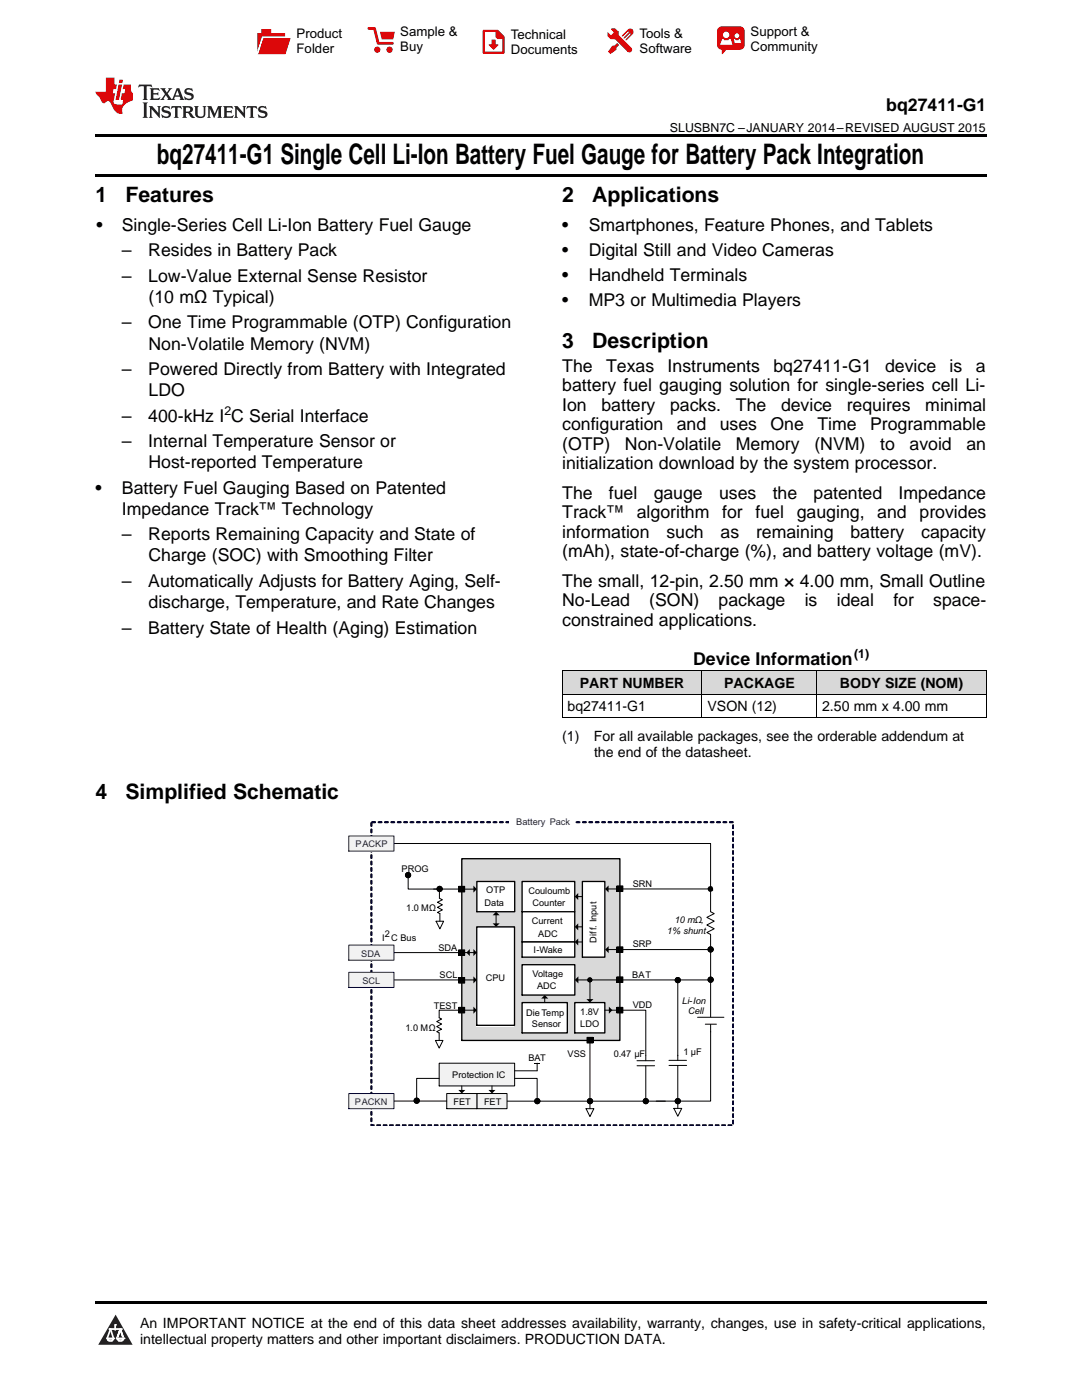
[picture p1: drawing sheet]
<svg xmlns="http://www.w3.org/2000/svg" width="216mm" height="279mm" viewBox="0 0 216 279" stroke-linecap="round" stroke-linejoin="round" font-family="sans-serif">
<g fill="#d8d8d8">
<path d="M112.2 133.9h27.9v4.7h-27.9z"/>
<path d="M140.1 133.9h22.9v4.7h-22.9z"/>
<path d="M163 133.9h33.8v4.7h-33.8z"/>
</g>
<path d="M23.1 262.4l3.4 6h-6.9z" fill="#231f20"/>
<path d="M21.4 267.1h1.2l-.3 .5h-.3a.55 .55 0 0 1-.6-.5z" fill-rule="evenodd" fill="#fff"/>
<path d="M21.4 267.1h1.2l-.3 .5h-.3a.55 .55 0 0 1-.6-.5z" fill="none" stroke="#231f20" stroke-width=".34"/>
<path d="M21.4 267.1l1.2 .1-.3 .4h-.5z" fill="none" stroke="#fff" stroke-width=".34"/>
<path d="M23 265.3h.1" fill="none" stroke="#fff" stroke-width=".34"/>
<path d="M23 264.4v.9z" fill="#fff"/>
<path d="M23 264.4v.9z" fill="none" stroke="#fff" stroke-width=".34"/>
<circle cx="23" cy="264.4" r=".17" fill="#fff"/>
<path d="M21.9 265.2h.1" fill="none" stroke="#fff" stroke-width=".34"/>
<path d="M21.9 265.2h2.3z" fill="#fff"/>
<path d="M21.9 265.2h2.3z" fill="none" stroke="#fff" stroke-width=".34"/>
<circle cx="24.2" cy="265.2" r=".17" fill="#fff"/>
<path d="M23.3 267.1h.1" fill="none" stroke="#fff" stroke-width=".34"/>
<path d="M24 265.2l-.7 1.9z" fill="#fff"/>
<path d="M24 265.2l-.7 1.9z" fill="none" stroke="#fff" stroke-width=".34"/>
<path d="M24 265.2l.7 1.9z" fill="#fff"/>
<path d="M24 265.2l.7 1.9z" fill="none" stroke="#fff" stroke-width=".34"/>
<path d="M24.6 267.1h.1" fill="none" stroke="#fff" stroke-width=".34"/>
<circle cx="21.4" cy="267.1" r=".17" fill="#fff"/>
<path d="M22.1 265.2l-.7 1.9z" fill="#fff"/>
<path d="M22.1 265.2l-.7 1.9z" fill="none" stroke="#fff" stroke-width=".34"/>
<path d="M22.1 265.2l.5 1.9z" fill="#fff"/>
<path d="M22.1 265.2l.5 1.9z" fill="none" stroke="#fff" stroke-width=".34"/>
<circle cx="22.6" cy="267.1" r=".17" fill="#fff"/>
<path d="M23.4 267.1h1.3a.65 .65 0 0 1-.7 .5 .65 .65 0 0 1-.6-.5z" fill-rule="evenodd" fill="#fff"/>
<path d="M23.4 267.1h1.3a.65 .65 0 0 1-.7 .5 .65 .65 0 0 1-.6-.5z" fill="none" stroke="#231f20" stroke-width=".34"/>
<path d="M23.4 267.1h1.3l-.4 .5h-.6z" fill="none" stroke="#fff" stroke-width=".34"/>
<path d="M23.3 267.1h.1" fill="none" stroke="#fff" stroke-width=".34"/>
<circle cx="24.7" cy="267.1" r=".17" fill="#fff"/>
<path d="M19 259.7h177.8v.5h-177.8z" fill="#000"/>
<path d="M92.1 171.4h31.6v36.2h-31.6z" fill-rule="evenodd" fill="#d9d9d9"/>
<path d="M92.1 171.4h31.6v36.2h-31.6z" fill="none" stroke="#000" stroke-width=".27"/>
<path d="M95 185.2h7.6v19.6h-7.6z" fill-rule="evenodd" fill="#fff"/>
<path d="M95.1 185h7.6v19.6h-7.6z" fill="none" stroke="#000" stroke-width=".27"/>
<path d="M114.7 200.1h6v6h-6z" fill-rule="evenodd" fill="#fff"/>
<path d="M114.7 200.1h6v6h-6z" fill="none" stroke="#000" stroke-width=".27"/>
<path d="M120.7 201.6h3" fill="none" stroke="#000" stroke-width=".2"/>
<path d="M121.5 200.9l.7 .7-.7 .7z" fill="#000"/>
<path d="M104.2 175.9h10.5v6.1h-10.5z" fill-rule="evenodd" fill="#fff"/>
<path d="M104.2 175.9h10.5v6.1h-10.5z" fill="none" stroke="#000" stroke-width=".27"/>
<path d="M115.2 178.9h1M78.6 190.1h16.5" fill="none" stroke="#000" stroke-width=".2"/>
<path d="M115.4 178.2v1.4l-.7-.7z" fill="#000"/>
<path d="M104.2 200.1h9v6h-9z" fill-rule="evenodd" fill="#fff"/>
<path d="M104.2 200.1h9v6h-9z" fill="none" stroke="#000" stroke-width=".27"/>
<path d="M78.6 195.6h16M117.7 195.6v3.9M123.7 201.6h5.2v9.1" fill="none" stroke="#000" stroke-width=".2"/>
<g fill="#000">
<path d="M117 199.4h1.4l-.7 .7z"/>
<path d="M117.4 195.2l.4-.2 .3 .2 .2 .4-.2 .3-.4 .2-.4-.2-.1-.4z" fill-rule="evenodd"/>
</g>
<path d="M116.2 175.9h4.5v15.1h-4.5z" fill-rule="evenodd" fill="#fff"/>
<path d="M116.2 175.9h4.5v15.1h-4.5z" fill="none" stroke="#000" stroke-width=".27"/>
<path d="M121.3 177.4h20.5v4.6M115.2 185h1M117.7 207.6v13.7M116.9 221.3h1.6l-.8 1.5z" fill="none" stroke="#000" stroke-width=".2"/>
<path d="M120.7 177.4l.7-.7v1.4zM115.4 184.3v1.4l-.7-.7z" fill="#000"/>
<path d="M104.2 182h10.5v6h-10.5z" fill-rule="evenodd" fill="#fff"/>
<path d="M104.2 182h10.5v6h-10.5z" fill="none" stroke="#000" stroke-width=".27"/>
<path d="M104.2 188h10.5v3h-10.5z" fill-rule="evenodd" fill="#fff"/>
<path d="M104.2 188h10.5v3h-10.5z" fill="none" stroke="#000" stroke-width=".27"/>
<path d="M115.2 188h1M115.3 195.6h26.5" fill="none" stroke="#000" stroke-width=".2"/>
<g fill="#000">
<path d="M115.4 187.3v1.4l-.7-.7zM114.7 195.6l.7-.7v1.4z"/>
<circle cx="117.7" cy="195.6" r=".53"/>
</g>
<path d="M104.2 192.5h10.5v6.1h-10.5z" fill-rule="evenodd" fill="#fff"/>
<path d="M104.2 192.5h10.5v6.1h-10.5z" fill="none" stroke="#000" stroke-width=".27"/>
<path d="M108.7 199.2v.9M141.8 182l.7 .3-1.5 .8 1.5 .7-1.5 .8 1.5 .8-1.5 .7 .8 .4" fill="none" stroke="#000" stroke-width=".2"/>
<path d="M108 199.3l.7-.7 .7 .7z" fill="#000"/>
<path d="M74 164.2l.2 .1-.1 .6zM74 165.5l.2 .1-.1 .6zM74 166.8h.2l-.1 .7zM74 168.1h.2l-.1 .7zM74 169.3l.2 .1-.1 .6zM74 170.6l.2 .1-.1 .6zM74 171.9l.2 .1-.1 .6zM74 173.2h.2l-.1 .7zM74 174.5h.2l-.1 .7zM74 175.7l.2 .1-.1 .6zM74 177l.2 .1-.1 .6zM74 178.3l.2 .1-.1 .6zM74 179.6h.2l-.1 .7zM74 180.9h.2l-.1 .7zM74 182.1l.2 .1-.1 .6zM74 183.4l.2 .1-.1 .6zM74 184.7l.2 .1-.1 .6zM74 186l.2 .1-.1 .6zM74 187.3h.2l-.1 .7zM74 188.5l.2 .1-.1 .7zM74 189.8l.2 .1-.1 .6zM74 191.1l.2 .1-.1 .6zM74 192.4l.2 .1-.1 .6zM74 193.7h.2l-.1 .7zM74 195h.2l-.1 .7zM74 196.2l.2 .1-.1 .6zM74 197.5l.2 .1-.1 .6zM74 198.8l.2 .1-.1 .6zM74 200.1h.2l-.1 .7zM74 201.4h.2l-.1 .7zM74 202.6l.2 .1-.1 .6zM74 203.9l.2 .1-.1 .6zM74 205.2l.2 .1-.1 .6zM74 206.5h.2l-.1 .7zM74 207.8h.2l-.1 .7zM74 209l.2 .1-.1 .6zM74 210.3l.2 .1-.1 .6zM74 211.6l.2 .1-.1 .6zM74 212.9l.2 .1-.1 .6zM74 214.2h.2l-.1 .7zM74 215.4l.2 .1-.1 .7zM74 216.7l.2 .1-.1 .6zM74 218l.2 .1-.1 .6zM74 219.3l.2 .1-.1 .6zM74 220.6h.2l-.1 .7zM74 221.9h.2l-.1 .7zM74 223.1l.2 .1-.1 .6zM74 224.4l.2 .2-.1-.1 .6 .1-.6 .1zM75.2 224.5l.7 .1-.6 .1zM76.5 224.5l.7 .1-.6 .1zM77.8 224.5l.7 .1-.7 .1zM79 224.5l.7 .1-.6 .1zM80.3 224.5l.7 .1-.6 .1zM81.6 224.5l.7 .1-.6 .1zM82.9 224.5l.7 .1-.7 .1zM84.1 224.5l.7 .1-.6 .1zM85.4 224.5l.7 .1-.6 .1zM86.7 224.5l.7 .1-.6 .1zM88 224.5l.7 .1-.7 .1zM89.2 224.5l.7 .1-.6 .1zM90.5 224.5l.7 .1-.6 .1zM91.8 224.5l.7 .1-.6 .1zM93.1 224.5l.7 .1-.7 .1zM94.3 224.5l.7 .1-.6 .1zM95.6 224.5l.7 .1-.6 .1zM96.9 224.5l.7 .1-.6 .1zM98.2 224.5l.7 .1-.7 .1zM99.4 224.5l.7 .1-.6 .1zM100.7 224.5l.7 .1-.6 .1zM102 224.5l.7 .1-.7 .1zM103.3 224.5l.7 .1-.7 .1zM104.5 224.5l.7 .1-.6 .1zM105.8 224.5l.7 .1-.6 .1zM107.1 224.5l.7 .1-.7 .1zM108.4 224.5l.7 .1-.7 .1zM109.6 224.5l.7 .1-.6 .1zM110.9 224.5l.7 .1-.6 .1zM112.2 224.5l.7 .1-.7 .1zM113.5 224.5l.7 .1-.7 .1zM114.7 224.5l.7 .1-.6 .1zM116 224.5l.7 .1-.6 .1zM117.3 224.5l.7 .1-.7 .1zM118.6 224.5l.6 .1-.6 .1zM119.8 224.5l.7 .1-.6 .1zM121.1 224.5l.7 .1-.6 .1zM122.4 224.5l.7 .1-.7 .1zM123.6 224.5l.7 .1-.6 .1zM124.9 224.5l.7 .1-.6 .1zM126.2 224.5l.7 .1-.6 .1zM127.5 224.5l.7 .1-.7 .1zM128.7 224.5l.7 .1-.6 .1zM130 224.5l.7 .1-.6 .1zM131.3 224.5l.7 .1-.6 .1zM132.6 224.5l.7 .1-.7 .1zM133.8 224.5l.7 .1-.6 .1zM135.1 224.5l.7 .1-.6 .1zM136.4 224.5l.7 .1-.6 .1zM137.7 224.5l.7 .1-.7 .1zM138.9 224.5l.7 .1-.6 .1zM140.2 224.5l.7 .1-.6 .1zM141.5 224.5l.7 .1-.6 .1zM142.8 224.5l.7 .1-.7 .1zM144 224.5l.7 .1-.6 .1zM145.3 224.5l.7 .1-.6 .1zM146.2 223.6l.2 .1-.1 .6zM146.2 222.3l.2 .1-.1 .6zM146.2 221l.2 .1-.1 .6zM146.2 219.7l.2 .1-.1 .7zM146.2 218.5h.2l-.1 .7zM146.2 217.2l.2 .1-.1 .6zM146.2 215.9l.2 .1-.1 .6zM146.2 214.6l.2 .1-.1 .6zM146.2 213.3l.2 .1-.1 .6zM146.2 212.1h.2l-.1 .7zM146.2 210.8h.2l-.1 .7zM146.2 209.5l.2 .1-.1 .6zM146.2 208.2l.2 .1-.1 .6zM146.2 206.9l.2 .1-.1 .6zM146.2 205.7h.2l-.1 .7zM146.2 204.4h.2l-.1 .7zM146.2 203.1l.2 .1-.1 .6zM146.2 201.8l.2 .1-.1 .6zM146.2 200.5l.2 .1-.1 .6zM146.2 199.3h.2l-.1 .7zM146.2 198h.2l-.1 .7zM146.2 196.7l.2 .1-.1 .6zM146.2 195.4l.2 .1-.1 .6zM146.2 194.1l.2 .1-.1 .6zM146.2 192.8l.2 .1-.1 .7zM146.2 191.6h.2l-.1 .7zM146.2 190.3h.2l-.1 .7zM146.2 189l.2 .1-.1 .6zM146.2 187.7l.2 .1-.1 .6zM146.2 186.4l.2 .1-.1 .7zM146.2 185.2h.2l-.1 .7zM146.2 183.9h.2l-.1 .7zM146.2 182.6l.2 .1-.1 .6zM146.2 181.3l.2 .1-.1 .6zM146.2 180l.2 .1-.1 .6zM146.2 178.8h.2l-.1 .7zM146.2 177.5h.2l-.1 .7zM146.2 176.2l.2 .1-.1 .6zM146.2 174.9l.2 .1-.1 .6zM146.2 173.6l.2 .1-.1 .6zM146.2 172.4h.2l-.1 .7zM146.2 171.1h.2l-.1 .7zM146.2 169.8l.2 .1-.1 .6zM146.2 168.5l.2 .1-.1 .6zM146.2 167.2l.2 .1-.1 .6zM146.2 165.9l.2 .1-.1 .7zM146.2 164.7h.2l-.1 .7zM145.6 164l.7 .1-.7 .1zM144.3 164l.7 .1-.6 .1zM143 164l.7 .1-.6 .1zM141.8 164l.7 .1-.7 .1zM140.5 164l.7 .1-.7 .1zM139.2 164l.7 .1-.6 .1zM137.9 164l.7 .1-.6 .1zM136.7 164l.7 .1-.7 .1zM135.4 164l.7 .1-.6 .1zM134.1 164l.7 .1-.6 .1zM132.8 164l.7 .1-.6 .1zM131.6 164l.7 .1-.7 .1zM130.3 164l.7 .1-.6 .1zM129 164l.7 .1-.6 .1zM127.7 164l.7 .1-.6 .1zM126.5 164l.7 .1-.7 .1zM125.2 164l.7 .1-.6 .1zM123.9 164l.7 .1-.6 .1zM122.6 164l.7 .1-.6 .1zM121.4 164l.7 .1-.7 .1zM120.1 164l.7 .1-.6 .1zM118.8 164l.7 .1-.6 .1zM117.5 164l.8 .1-.7 .1zM116.3 164l.7 .1-.7 .1zM115 164l.7 .1-.6 .1zM113.7 164l.7 .1-.6 .1zM112.4 164l.8 .1-.7 .1zM111.2 164l.7 .1-.7 .1zM109.9 164l.7 .1-.6 .1zM108.6 164l.7 .1-.6 .1zM107.4 164l.7 .1-.7 .1zM106.1 164l.7 .1-.7 .1zM104.8 164l.7 .1-.6 .1zM103.5 164l.7 .1-.6 .1zM102.3 164l.7 .1-.7 .1zM101 164l.7 .1-.6 .1zM99.7 164l.7 .1-.6 .1zM98.4 164l.7 .1-.6 .1zM97.2 164l.7 .1-.7 .1zM95.9 164l.7 .1-.7 .1zM94.6 164l.7 .1-.6 .1zM93.3 164l.7 .1-.6 .1zM92.1 164l.7 .1-.7 .1zM90.8 164l.7 .1-.6 .1zM89.5 164l.7 .1-.6 .1zM88.2 164l.7 .1-.6 .1zM87 164l.7 .1-.7 .1zM85.7 164l.7 .1-.6 .1zM84.4 164l.7 .1-.6 .1zM83.1 164l.7 .1-.6 .1zM81.9 164l.7 .1-.7 .1zM80.6 164l.7 .1-.6 .1zM79.3 164l.7 .1-.6 .1zM78 164l.7 .1-.6 .1zM76.8 164l.7 .1-.7 .1zM75.5 164l.7 .1-.6 .1zM74.2 164l.7 .1-.6 .1z" fill-rule="evenodd" fill="#000080"/>
<g fill="none" stroke="#000" stroke-width=".2">
<path d="M74 164.2l.2 .1-.1 .6zM74 165.5l.2 .1-.1 .6zM74 166.8h.2l-.1 .7zM74 168.1h.2l-.1 .7zM74 169.3l.2 .1-.1 .6zM74 170.6l.2 .1-.1 .6zM74 171.9l.2 .1-.1 .6zM74 173.2h.2l-.1 .7zM74 174.5h.2l-.1 .7zM74 175.7l.2 .1-.1 .6zM74 177l.2 .1-.1 .6zM74 178.3l.2 .1-.1 .6z"/>
<path d="M74 179.6h.2l-.1 .7zM74.2 164l.7 .1-.6 .1zM75.5 164l.7 .1-.6 .1zM76.8 164l.7 .1-.7 .1zM78 164l.7 .1-.6 .1zM79.3 164l.7 .1-.6 .1zM80.6 164l.7 .1-.6 .1zM81.9 164l.7 .1-.7 .1zM83.1 164l.7 .1-.6 .1zM84.4 164l.7 .1-.6 .1zM85.7 164l.7 .1-.6 .1zM87 164l.7 .1-.7 .1z"/>
<path d="M88.2 164l.7 .1-.6 .1zM89.5 164l.7 .1-.6 .1zM90.8 164l.7 .1-.6 .1zM92.1 164l.7 .1-.7 .1zM93.3 164l.7 .1-.6 .1zM94.6 164l.7 .1-.6 .1zM95.9 164l.7 .1-.7 .1zM97.2 164l.7 .1-.7 .1zM98.4 164l.7 .1-.6 .1zM99.7 164l.7 .1-.6 .1zM101 164l.7 .1-.6 .1zM102.3 164l.7 .1-.7 .1z"/>
<path d="M103.5 164l.7 .1-.6 .1zM104.8 164l.7 .1-.6 .1zM106.1 164l.7 .1-.7 .1zM107.4 164l.7 .1-.7 .1zM108.6 164l.7 .1-.6 .1zM109.9 164l.7 .1-.6 .1zM111.2 164l.7 .1-.7 .1zM112.4 164l.8 .1-.7 .1zM113.7 164l.7 .1-.6 .1zM115 164l.7 .1-.6 .1zM116.3 164l.7 .1-.7 .1zM117.5 164l.8 .1-.7 .1z"/>
<path d="M118.8 164l.7 .1-.6 .1zM120.1 164l.7 .1-.6 .1zM121.4 164l.7 .1-.7 .1zM122.6 164l.7 .1-.6 .1zM123.9 164l.7 .1-.6 .1zM125.2 164l.7 .1-.6 .1zM126.5 164l.7 .1-.7 .1zM127.7 164l.7 .1-.6 .1zM129 164l.7 .1-.6 .1zM130.3 164l.7 .1-.6 .1zM131.6 164l.7 .1-.7 .1zM132.8 164l.7 .1-.6 .1z"/>
<path d="M134.1 164l.7 .1-.6 .1zM135.4 164l.7 .1-.6 .1zM136.7 164l.7 .1-.7 .1zM137.9 164l.7 .1-.6 .1zM139.2 164l.7 .1-.6 .1zM140.5 164l.7 .1-.7 .1zM141.8 164l.7 .1-.7 .1zM143 164l.7 .1-.6 .1zM144.3 164l.7 .1-.6 .1zM145.6 164l.7 .1-.7 .1zM146.2 178.8h.2l-.1 .7zM146.2 177.5h.2l-.1 .7z"/>
<path d="M146.2 176.2l.2 .1-.1 .6zM146.2 174.9l.2 .1-.1 .6zM146.2 173.6l.2 .1-.1 .6zM146.2 172.4h.2l-.1 .7zM146.2 171.1h.2l-.1 .7zM146.2 169.8l.2 .1-.1 .6zM146.2 168.5l.2 .1-.1 .6zM146.2 167.2l.2 .1-.1 .6zM146.2 165.9l.2 .1-.1 .7zM146.2 164.7h.2l-.1 .7zM74 180.9h.2l-.1 .7zM74 182.1l.2 .1-.1 .6z"/>
<path d="M74 183.4l.2 .1-.1 .6zM74 184.7l.2 .1-.1 .6zM74 186l.2 .1-.1 .6zM74 187.3h.2l-.1 .7zM74 188.5l.2 .1-.1 .7zM74 189.8l.2 .1-.1 .6zM74 191.1l.2 .1-.1 .6zM74 192.4l.2 .1-.1 .6zM74 193.7h.2l-.1 .7zM74 195h.2l-.1 .7zM74 196.2l.2 .1-.1 .6zM74 197.5l.2 .1-.1 .6z"/>
<path d="M74 198.8l.2 .1-.1 .6zM146.2 199.3h.2l-.1 .7zM146.2 198h.2l-.1 .7zM146.2 196.7l.2 .1-.1 .6zM146.2 195.4l.2 .1-.1 .6zM146.2 194.1l.2 .1-.1 .6zM146.2 192.8l.2 .1-.1 .7zM146.2 191.6h.2l-.1 .7zM146.2 190.3h.2l-.1 .7zM146.2 189l.2 .1-.1 .6zM146.2 187.7l.2 .1-.1 .6zM146.2 186.4l.2 .1-.1 .7z"/>
<path d="M146.2 185.2h.2l-.1 .7zM146.2 183.9h.2l-.1 .7zM146.2 182.6l.2 .1-.1 .6zM146.2 181.3l.2 .1-.1 .6zM146.2 180l.2 .1-.1 .6zM74 200.1h.2l-.1 .7zM74 201.4h.2l-.1 .7zM74 202.6l.2 .1-.1 .6zM74 203.9l.2 .1-.1 .6zM74 205.2l.2 .1-.1 .6zM74 206.5h.2l-.1 .7zM74 207.8h.2l-.1 .7z"/>
<path d="M74 209l.2 .1-.1 .6zM74 210.3l.2 .1-.1 .6zM74 211.6l.2 .1-.1 .6zM74 212.9l.2 .1-.1 .6zM74 214.2h.2l-.1 .7zM74 215.4l.2 .1-.1 .7zM74 216.7l.2 .1-.1 .6zM74 218l.2 .1-.1 .6zM74 219.3l.2 .1-.1 .6zM146.2 219.7l.2 .1-.1 .7zM146.2 218.5h.2l-.1 .7zM146.2 217.2l.2 .1-.1 .6z"/>
<path d="M146.2 215.9l.2 .1-.1 .6zM146.2 214.6l.2 .1-.1 .6zM146.2 213.3l.2 .1-.1 .6zM146.2 212.1h.2l-.1 .7zM146.2 210.8h.2l-.1 .7zM146.2 209.5l.2 .1-.1 .6zM146.2 208.2l.2 .1-.1 .6zM146.2 206.9l.2 .1-.1 .6zM146.2 205.7h.2l-.1 .7zM146.2 204.4h.2l-.1 .7zM146.2 203.1l.2 .1-.1 .6zM146.2 201.8l.2 .1-.1 .6z"/>
<path d="M146.2 200.5l.2 .1-.1 .6zM74 220.6h.2l-.1 .7zM74 221.9h.2l-.1 .7zM74 223.1l.2 .1-.1 .6zM74 224.4l.2 .2-.1-.1 .6 .1-.6 .1zM75.2 224.5l.7 .1-.6 .1zM76.5 224.5l.7 .1-.6 .1zM77.8 224.5l.7 .1-.7 .1zM79 224.5l.7 .1-.6 .1zM80.3 224.5l.7 .1-.6 .1zM81.6 224.5l.7 .1-.6 .1zM82.9 224.5l.7 .1-.7 .1z"/>
<path d="M84.1 224.5l.7 .1-.6 .1zM85.4 224.5l.7 .1-.6 .1zM86.7 224.5l.7 .1-.6 .1zM88 224.5l.7 .1-.7 .1zM89.2 224.5l.7 .1-.6 .1zM90.5 224.5l.7 .1-.6 .1zM91.8 224.5l.7 .1-.6 .1zM93.1 224.5l.7 .1-.7 .1zM94.3 224.5l.7 .1-.6 .1zM95.6 224.5l.7 .1-.6 .1zM96.9 224.5l.7 .1-.6 .1zM98.2 224.5l.7 .1-.7 .1z"/>
<path d="M99.4 224.5l.7 .1-.6 .1zM100.7 224.5l.7 .1-.6 .1zM102 224.5l.7 .1-.7 .1zM103.3 224.5l.7 .1-.7 .1zM104.5 224.5l.7 .1-.6 .1zM105.8 224.5l.7 .1-.6 .1zM107.1 224.5l.7 .1-.7 .1zM108.4 224.5l.7 .1-.7 .1zM109.6 224.5l.7 .1-.6 .1zM110.9 224.5l.7 .1-.6 .1zM112.2 224.5l.7 .1-.7 .1zM113.5 224.5l.7 .1-.7 .1z"/>
<path d="M114.7 224.5l.7 .1-.6 .1zM116 224.5l.7 .1-.6 .1zM117.3 224.5l.7 .1-.7 .1zM118.6 224.5l.6 .1-.6 .1zM119.8 224.5l.7 .1-.6 .1zM121.1 224.5l.7 .1-.6 .1zM122.4 224.5l.7 .1-.7 .1zM123.6 224.5l.7 .1-.6 .1zM124.9 224.5l.7 .1-.6 .1zM126.2 224.5l.7 .1-.6 .1zM127.5 224.5l.7 .1-.7 .1zM128.7 224.5l.7 .1-.6 .1z"/>
<path d="M130 224.5l.7 .1-.6 .1zM131.3 224.5l.7 .1-.6 .1zM132.6 224.5l.7 .1-.7 .1zM133.8 224.5l.7 .1-.6 .1zM135.1 224.5l.7 .1-.6 .1zM136.4 224.5l.7 .1-.6 .1zM137.7 224.5l.7 .1-.7 .1zM138.9 224.5l.7 .1-.6 .1zM140.2 224.5l.7 .1-.6 .1zM141.5 224.5l.7 .1-.6 .1zM142.8 224.5l.7 .1-.7 .1zM144 224.5l.7 .1-.6 .1z"/>
<path d="M145.3 224.5l.7 .1-.6 .1zM146.2 223.6l.2 .1-.1 .6zM146.2 222.3l.2 .1-.1 .6zM146.2 221l.2 .1-.1 .6z"/>
</g>
<g fill="none" stroke="#000080" stroke-width=".2">
<path d="M74 164.2l.2 .1-.1 .6zM74 165.5l.2 .1-.1 .6zM74 166.8h.2l-.1 .7zM74 168.1h.2l-.1 .7zM74 169.3l.2 .1-.1 .6zM74 170.6l.2 .1-.1 .6zM74 171.9l.2 .1-.1 .6zM74 173.2h.2l-.1 .7zM74 174.5h.2l-.1 .7zM74 175.7l.2 .1-.1 .6zM74 177l.2 .1-.1 .6zM74 178.3l.2 .1-.1 .6z"/>
<path d="M74 179.6h.2l-.1 .7zM74.2 164l.7 .1-.6 .1zM75.5 164l.7 .1-.6 .1zM76.8 164l.7 .1-.7 .1zM78 164l.7 .1-.6 .1zM79.3 164l.7 .1-.6 .1zM80.6 164l.7 .1-.6 .1zM81.9 164l.7 .1-.7 .1zM83.1 164l.7 .1-.6 .1zM84.4 164l.7 .1-.6 .1zM85.7 164l.7 .1-.6 .1zM87 164l.7 .1-.7 .1z"/>
<path d="M88.2 164l.7 .1-.6 .1zM89.5 164l.7 .1-.6 .1zM90.8 164l.7 .1-.6 .1zM92.1 164l.7 .1-.7 .1zM93.3 164l.7 .1-.6 .1zM94.6 164l.7 .1-.6 .1zM95.9 164l.7 .1-.7 .1zM97.2 164l.7 .1-.7 .1zM98.4 164l.7 .1-.6 .1zM99.7 164l.7 .1-.6 .1zM101 164l.7 .1-.6 .1zM102.3 164l.7 .1-.7 .1z"/>
<path d="M103.5 164l.7 .1-.6 .1zM104.8 164l.7 .1-.6 .1zM106.1 164l.7 .1-.7 .1zM107.4 164l.7 .1-.7 .1zM108.6 164l.7 .1-.6 .1zM109.9 164l.7 .1-.6 .1zM111.2 164l.7 .1-.7 .1zM112.4 164l.8 .1-.7 .1zM113.7 164l.7 .1-.6 .1zM115 164l.7 .1-.6 .1zM116.3 164l.7 .1-.7 .1zM117.5 164l.8 .1-.7 .1z"/>
<path d="M118.8 164l.7 .1-.6 .1zM120.1 164l.7 .1-.6 .1zM121.4 164l.7 .1-.7 .1zM122.6 164l.7 .1-.6 .1zM123.9 164l.7 .1-.6 .1zM125.2 164l.7 .1-.6 .1zM126.5 164l.7 .1-.7 .1zM127.7 164l.7 .1-.6 .1zM129 164l.7 .1-.6 .1zM130.3 164l.7 .1-.6 .1zM131.6 164l.7 .1-.7 .1zM132.8 164l.7 .1-.6 .1z"/>
<path d="M134.1 164l.7 .1-.6 .1zM135.4 164l.7 .1-.6 .1zM136.7 164l.7 .1-.7 .1zM137.9 164l.7 .1-.6 .1zM139.2 164l.7 .1-.6 .1zM140.5 164l.7 .1-.7 .1zM141.8 164l.7 .1-.7 .1zM143 164l.7 .1-.6 .1zM144.3 164l.7 .1-.6 .1zM145.6 164l.7 .1-.7 .1zM146.2 178.8h.2l-.1 .7zM146.2 177.5h.2l-.1 .7z"/>
<path d="M146.2 176.2l.2 .1-.1 .6zM146.2 174.9l.2 .1-.1 .6zM146.2 173.6l.2 .1-.1 .6zM146.2 172.4h.2l-.1 .7zM146.2 171.1h.2l-.1 .7zM146.2 169.8l.2 .1-.1 .6zM146.2 168.5l.2 .1-.1 .6zM146.2 167.2l.2 .1-.1 .6zM146.2 165.9l.2 .1-.1 .7zM146.2 164.7h.2l-.1 .7zM74 180.9h.2l-.1 .7zM74 182.1l.2 .1-.1 .6z"/>
<path d="M74 183.4l.2 .1-.1 .6zM74 184.7l.2 .1-.1 .6zM74 186l.2 .1-.1 .6zM74 187.3h.2l-.1 .7zM74 188.5l.2 .1-.1 .7zM74 189.8l.2 .1-.1 .6zM74 191.1l.2 .1-.1 .6zM74 192.4l.2 .1-.1 .6zM74 193.7h.2l-.1 .7zM74 195h.2l-.1 .7zM74 196.2l.2 .1-.1 .6zM74 197.5l.2 .1-.1 .6z"/>
<path d="M74 198.8l.2 .1-.1 .6zM146.2 199.3h.2l-.1 .7zM146.2 198h.2l-.1 .7zM146.2 196.7l.2 .1-.1 .6zM146.2 195.4l.2 .1-.1 .6zM146.2 194.1l.2 .1-.1 .6zM146.2 192.8l.2 .1-.1 .7zM146.2 191.6h.2l-.1 .7zM146.2 190.3h.2l-.1 .7zM146.2 189l.2 .1-.1 .6zM146.2 187.7l.2 .1-.1 .6zM146.2 186.4l.2 .1-.1 .7z"/>
<path d="M146.2 185.2h.2l-.1 .7zM146.2 183.9h.2l-.1 .7zM146.2 182.6l.2 .1-.1 .6zM146.2 181.3l.2 .1-.1 .6zM146.2 180l.2 .1-.1 .6zM74 200.1h.2l-.1 .7zM74 201.4h.2l-.1 .7zM74 202.6l.2 .1-.1 .6zM74 203.9l.2 .1-.1 .6zM74 205.2l.2 .1-.1 .6zM74 206.5h.2l-.1 .7zM74 207.8h.2l-.1 .7z"/>
<path d="M74 209l.2 .1-.1 .6zM74 210.3l.2 .1-.1 .6zM74 211.6l.2 .1-.1 .6zM74 212.9l.2 .1-.1 .6zM74 214.2h.2l-.1 .7zM74 215.4l.2 .1-.1 .7zM74 216.7l.2 .1-.1 .6zM74 218l.2 .1-.1 .6zM74 219.3l.2 .1-.1 .6zM146.2 219.7l.2 .1-.1 .7zM146.2 218.5h.2l-.1 .7zM146.2 217.2l.2 .1-.1 .6z"/>
<path d="M146.2 215.9l.2 .1-.1 .6zM146.2 214.6l.2 .1-.1 .6zM146.2 213.3l.2 .1-.1 .6zM146.2 212.1h.2l-.1 .7zM146.2 210.8h.2l-.1 .7zM146.2 209.5l.2 .1-.1 .6zM146.2 208.2l.2 .1-.1 .6zM146.2 206.9l.2 .1-.1 .6zM146.2 205.7h.2l-.1 .7zM146.2 204.4h.2l-.1 .7zM146.2 203.1l.2 .1-.1 .6zM146.2 201.8l.2 .1-.1 .6z"/>
<path d="M146.2 200.5l.2 .1-.1 .6zM74 220.6h.2l-.1 .7zM74 221.9h.2l-.1 .7zM74 223.1l.2 .1-.1 .6zM74 224.4l.2 .2-.1-.1 .6 .1-.6 .1zM75.2 224.5l.7 .1-.6 .1zM76.5 224.5l.7 .1-.6 .1zM77.8 224.5l.7 .1-.7 .1zM79 224.5l.7 .1-.6 .1zM80.3 224.5l.7 .1-.6 .1zM81.6 224.5l.7 .1-.6 .1zM82.9 224.5l.7 .1-.7 .1z"/>
<path d="M84.1 224.5l.7 .1-.6 .1zM85.4 224.5l.7 .1-.6 .1zM86.7 224.5l.7 .1-.6 .1zM88 224.5l.7 .1-.7 .1zM89.2 224.5l.7 .1-.6 .1zM90.5 224.5l.7 .1-.6 .1zM91.8 224.5l.7 .1-.6 .1zM93.1 224.5l.7 .1-.7 .1zM94.3 224.5l.7 .1-.6 .1zM95.6 224.5l.7 .1-.6 .1zM96.9 224.5l.7 .1-.6 .1zM98.2 224.5l.7 .1-.7 .1z"/>
<path d="M99.4 224.5l.7 .1-.6 .1zM100.7 224.5l.7 .1-.6 .1zM102 224.5l.7 .1-.7 .1zM103.3 224.5l.7 .1-.7 .1zM104.5 224.5l.7 .1-.6 .1zM105.8 224.5l.7 .1-.6 .1zM107.1 224.5l.7 .1-.7 .1zM108.4 224.5l.7 .1-.7 .1zM109.6 224.5l.7 .1-.6 .1zM110.9 224.5l.7 .1-.6 .1zM112.2 224.5l.7 .1-.7 .1zM113.5 224.5l.7 .1-.7 .1z"/>
<path d="M114.7 224.5l.7 .1-.6 .1zM116 224.5l.7 .1-.6 .1zM117.3 224.5l.7 .1-.7 .1zM118.6 224.5l.6 .1-.6 .1zM119.8 224.5l.7 .1-.6 .1zM121.1 224.5l.7 .1-.6 .1zM122.4 224.5l.7 .1-.7 .1zM123.6 224.5l.7 .1-.6 .1zM124.9 224.5l.7 .1-.6 .1zM126.2 224.5l.7 .1-.6 .1zM127.5 224.5l.7 .1-.7 .1zM128.7 224.5l.7 .1-.6 .1z"/>
<path d="M130 224.5l.7 .1-.6 .1zM131.3 224.5l.7 .1-.6 .1zM132.6 224.5l.7 .1-.7 .1zM133.8 224.5l.7 .1-.6 .1zM135.1 224.5l.7 .1-.6 .1zM136.4 224.5l.7 .1-.6 .1zM137.7 224.5l.7 .1-.7 .1zM138.9 224.5l.7 .1-.6 .1zM140.2 224.5l.7 .1-.6 .1zM141.5 224.5l.7 .1-.6 .1zM142.8 224.5l.7 .1-.7 .1zM144 224.5l.7 .1-.6 .1z"/>
<path d="M145.3 224.5l.7 .1-.6 .1zM146.2 223.6l.2 .1-.1 .6zM146.2 222.3l.2 .1-.1 .6zM146.2 221l.2 .1-.1 .6z"/>
</g>
<path d="M101.7 163.4h13.1v1.7h-13.1z" fill-rule="evenodd" fill="#fff"/>
<path d="M141.8 186.5v3h-20.5M141.8 189.5v13.4M101.2 219.8h31.6M141.8 205.9v13.9h-10.9" fill="none" stroke="#000" stroke-width=".2"/>
<path d="M120.7 189.5l.8-.7v1.4z" fill="#000"/>
<path d="M95.1 175.9h7.6v6.1h-7.6z" fill-rule="evenodd" fill="#fff"/>
<path d="M95.1 175.9h7.6v6.1h-7.6z" fill="none" stroke="#000" stroke-width=".27"/>
<path d="M78.6 168.3h63.2v9.1M81.4 174.6v2.8h10.7M99 182.5v1.9" fill="none" stroke="#000" stroke-width=".2"/>
<g fill="#000">
<path d="M99 182l.7 .7h-1.4zM98.3 184.3h1.4l-.7 .7z"/>
<path d="M141.4 176.9l.4-.1 .3 .1 .2 .3v.5l-.3 .2-.5 .1-.2-.3-.1-.4z" fill-rule="evenodd"/>
</g>
<path d="M69.6 218.2h9v3.1h-9z" fill-rule="evenodd" fill="#f2f2f2"/>
<path d="M69.6 218.2h9v3.1h-9z" fill="none" stroke="#000080" stroke-width=".2"/>
<path d="M69.6 194h9v3.1h-9z" fill-rule="evenodd" fill="#f2f2f2"/>
<path d="M69.6 194h9v3.1h-9z" fill="none" stroke="#000080" stroke-width=".2"/>
<path d="M69.6 188.6h9v3h-9z" fill-rule="evenodd" fill="#f2f2f2"/>
<path d="M69.6 188.6h9v3h-9z" fill="none" stroke="#000080" stroke-width=".2"/>
<path d="M69.6 166.8h9v3.1h-9z" fill-rule="evenodd" fill="#f2f2f2"/>
<path d="M69.6 166.8h9v3.1h-9z" fill="none" stroke="#000080" stroke-width=".2"/>
<path d="M95.1 218.2h6.1v3.1h-6.1z" fill-rule="evenodd" fill="#f2f2f2"/>
<path d="M95.1 218.2h6.1v3.1h-6.1z" fill="none" stroke="#000" stroke-width=".2"/>
<path d="M89.1 218.2h6v3.1h-6z" fill-rule="evenodd" fill="#f2f2f2"/>
<path d="M89.1 218.2h6v3.1h-6z" fill="none" stroke="#000" stroke-width=".2"/>
<path d="M87.6 212.2h15.1v4.5h-15.1z" fill-rule="evenodd" fill="#f2f2f2"/>
<path d="M92.2 177.4h2.4M78.6 219.7h10.5M87.6 212.2h15.1v4.5h-15.1zM87.6 215.2h-4.5v4.5M92.1 216.7v1M94.6 201.6h-7v1.5M98.2 216.7v1M102.7 215.2h4.5v4.5M107.2 212.2v1.5h-4.5" fill="none" stroke="#000" stroke-width=".2"/>
<path d="M94.5 176.7l.6 .7-.6 .7zM91.5 217.5h1.4l-.8 .7zM94.5 200.9l.6 .7-.6 .7zM97.5 217.5h1.4l-.7 .7z" fill="#000"/>
<path d="M86.9 207.6h1.5l-.8 1.6z" fill="#fff"/>
<path d="M86.9 207.6h1.5l-.8 1.6zM87.6 203.1l.5 .3-1 .5 1 .5-1 .5 1 .5-1 .5 .5 .2v1.5" fill="none" stroke="#000" stroke-width=".2"/>
<path d="M93.7 189.4v1.4l-.6-.7zM94.5 194.9l.6 .7-.6 .7zM94.5 189.4l.6 .7-.6 .7z" fill="#000"/>
<path d="M87 183.9h1.5l-.7 1.5z" fill="#fff"/>
<g fill="none" stroke="#000" stroke-width=".2">
<path d="M112.2 138.5h84.6M112.2 133.9h84.6M112.2 133.9v9.3M140.1 133.9v9.3M162.9 133.9v9.3M196.8 133.9v9.3M112.2 143.2h84.6M86.5 177.4h1.2M87.7 177.6v1.7M87.8 179.3l.5 .3-1 .5 1 .5-1 .5 1 .5-1 .5 .5 .2v1.6M91.5 176.9h1.2v1.1h-1.2zM123.1 176.8h1.2v1.1h-1.2z"/>
<path d="M87 183.9h1.5l-.7 1.5zM91.5 195.1h1.2v1.1h-1.2zM91.5 189.6h1.2v1.1h-1.2zM123.1 189h1.2v1.1h-1.2zM123.1 195h1.2v1.1h-1.2zM135.2 195.5v16.1M91.5 201h1.2v1.2h-1.2zM117.1 207h1.2v1.2h-1.2zM123.1 201h1.2v1.2h-1.2zM127.1 211.7h3.5M127.1 212.7h3.5M128.9 210.7v1"/>
<path d="M128.9 212.7v7M133.5 211.6h3.5M133.5 212.6h3.5M135.2 212.6v8.6M139.2 203h5.2M140.7 204.4h2.3M141.8 204.5v1.5M134.5 221.2h1.5l-.8 1.6z"/>
<circle cx="81.4" cy="174.6" r=".52"/>
<circle cx="87.7" cy="177.4" r=".52"/>
<circle cx="135.2" cy="195.6" r=".52"/>
<circle cx="141.8" cy="189.5" r=".52"/>
<circle cx="141.8" cy="195.5" r=".52"/>
<circle cx="83.1" cy="219.7" r=".52"/>
<circle cx="107.2" cy="219.8" r=".52"/>
<circle cx="117.7" cy="219.8" r=".52"/>
<circle cx="128.9" cy="219.8" r=".52"/>
<circle cx="135.2" cy="219.8" r=".52"/>
</g>
<g fill="#000">
<path d="M91.5 176.9h1.2v1.1h-1.2z" fill-rule="evenodd"/>
<path d="M123.1 176.8h1.2v1.1h-1.2z" fill-rule="evenodd"/>
<path d="M91.5 195.1h1.2v1.1h-1.2z" fill-rule="evenodd"/>
<path d="M91.5 189.6h1.2v1.1h-1.2z" fill-rule="evenodd"/>
<path d="M123.1 189h1.2v1.1h-1.2z" fill-rule="evenodd"/>
<path d="M123.1 195h1.2v1.1h-1.2z" fill-rule="evenodd"/>
<path d="M91.5 201h1.2v1.2h-1.2z" fill-rule="evenodd"/>
<path d="M106.6 212.1h1.1v.1h-1.1z" fill-rule="evenodd"/>
<path d="M117.1 207h1.2v1.2h-1.2z" fill-rule="evenodd"/>
<path d="M123.1 201h1.2v1.2h-1.2z" fill-rule="evenodd"/>
<circle cx="81.4" cy="174.6" r=".52"/>
<circle cx="87.7" cy="177.4" r=".52"/>
<circle cx="135.2" cy="195.6" r=".52"/>
<circle cx="141.8" cy="189.5" r=".52"/>
<circle cx="141.8" cy="195.5" r=".52"/>
<circle cx="83.1" cy="219.7" r=".52"/>
<circle cx="107.2" cy="219.8" r=".52"/>
<circle cx="117.7" cy="219.8" r=".52"/>
<circle cx="128.9" cy="219.8" r=".52"/>
<circle cx="135.2" cy="219.8" r=".52"/>
</g>
<path d="M19 34.8h177.8v.5h-177.8zM19 26.8h177.8v.6h-177.8z" fill="#000"/>
<path d="M27.7 16.9l-.1 .6 .6-.3h.5v.2v2.2l-.2 .4h1l-.2-.4v-2.2v-.2h.5l.6 .3-.2-.6zM29.9 17.6l.2 .4v1.6l-.2 .4h1.9l.1-.6a1.09 1.09 0 0 1-1.3 .1v-.6h.6l.4 .2v-.7l-.2 .2h-.8v-.6l.2-.1a1.01 1.01 0 0 1 1 .3l-.1-.6zM32 17.6l.9 1.2-1 1.2h.9l-.2-.3 .5-.7 .5 .7-.3 .3h1.7l-.2-.3 .1-.4h1l.1 .4-.2 .3h1l-.3-.4-.7-2h-.5l-1 2.2-.8-1.1 .9-1.1h-.9l.2 .2-.4 .7-.4-.7 .2-.2zM35.4 18l.4 1h-.8zM37 17.7a.66 .66 0 0 0-.2 .8 .66 .66 0 0 0 .6 .4l.7 .2 .1 .2a.8 .8 0 0 1-.7 .4 .8 .8 0 0 1-.7-.5l.1 .8 .2-.2a.94 .94 0 0 0 1.1 .1 .94 .94 0 0 0 .4-.9 1.48 1.48 0 0 0-1.3-.6v-.4a1.1 1.1 0 0 1 1.2 .2l-.2-.6-.2 .1-.5-.1zM28.5 20.4l.2 .4v2.3l-.2 .4h1l-.2-.4v-2.3l.2-.4zM29.7 21.2l.2 .4v1.5l-.2 .4h.8l-.3-.4 .1-1.3 1.6 1.8v-2l.2-.4h-.7l.2 .2v1.1l-1.2-1.3zM32.5 21.3a.66 .66 0 0 0-.2 .8 .66 .66 0 0 0 .6 .4l.6 .2 .2 .2a.8 .8 0 0 1-.8 .4 .8 .8 0 0 1-.7-.5l.2 .7 .2-.1a.94 .94 0 0 0 1 .1 .94 .94 0 0 0 .5-1 1.47 1.47 0 0 0-1.3-.6l-.1-.3a1.1 1.1 0 0 1 1.3 .2l-.2-.6-.2 .1-.5-.2zM34.3 21.2l-.2 .6a.64 .64 0 0 1 .8-.3v1.6l-.2 .4h1l-.3-.4 .1-1.6a.66 .66 0 0 1 .8 .3l-.2-.6zM36.3 21.2l.3 .4v1.5l-.3 .4h1l-.2-.2v-.7h.5l.1 .1a.8 .8 0 0 0 1.2 .7l-1-1a.62 .62 0 0 0 .6-.5 .62 .62 0 0 0-.6-.7zM37.1 21.5h.1a.48 .48 0 0 1 .6 0 .48 .48 0 0 1 .1 .6l-.2 .1-.6 .1zM38.7 21.2l.2 .2a2.29 2.29 0 0 0 .4 2 1.05 1.05 0 0 0 1.7-.7v-1.3l.2-.2h-.8l.2 .4v1.1a.61 .61 0 0 1-.6 .6 .61 .61 0 0 1-.6-.6v-1.1l.3-.4zM41.3 21.2l.3 .4v1.5l-.3 .4h.8l-.2-.4v-1.4l.8 1.9 .9-1.9v1.4l-.2 .4h.9l-.2-.4v-1.5l.2-.4h-.8l-.7 1.5-.6-1.5zM44.5 21.2l.2 .4v1.5l-.2 .4h1.9l.2-.6a1.1 1.1 0 0 1-1.4 .2v-.7h.6l.4 .2v-.6l-.2 .1-.8 .1v-.6l.2-.1a1.02 1.02 0 0 1 1.1 .2l-.2-.5zM46.7 21.2l.2 .4v1.5l-.2 .4h.8l-.3-.4 .1-1.3 1.6 1.8v-2l.2-.4h-.7l.2 .2v1.1l-1.2-1.3zM49.3 21.2l-.1 .6a.64 .64 0 0 1 .8-.3v1.6l-.3 .4h1l-.2-.4v-1.6a.66 .66 0 0 1 .8 .3l-.1-.6zM51.7 21.3a.66 .66 0 0 0-.2 .7 .66 .66 0 0 0 .7 .5l.6 .2 .1 .2a.8 .8 0 0 1-.7 .4 .8 .8 0 0 1-.7-.5l.1 .7 .2-.1a.94 .94 0 0 0 1.1 .1 .94 .94 0 0 0 .4-1 1.48 1.48 0 0 0-1.2-.6l-.1-.3a1.1 1.1 0 0 1 1.2 .2l-.2-.6-.1 .1-.6-.2z" fill="#231f20"/>
<path d="M21.1 15.5v2.8h-2v.4l.9 .9a.96 .96 0 0 0 1 1 .59 .59 0 0 1 .5-.4 .59 .59 0 0 1 .5 .3l.4 .8a1.61 1.61 0 0 0 2.1 1.3 1.63 1.63 0 0 1 1.1-2.2l.9-.3v-1.5a1.6 1.6 0 0 1-.4-1.7h-1.4l-.2 .9h.5l-.2 .8h-.5l-.2 1v.3h.5l-.2 .9h-.7a.74 .74 0 0 1-1-.6l.3-1.6h-.5l.2-.8h.5l.1-.9h-.4v-1.4zM23.7 16.9l-.7 3h.8l.6-3zM23.8 15.9l-.1 .7h.7l.2-.7z" fill="#ee1d23"/>
<g fill="#d60000">
<path d="M52.1 5.8h2v.8h2.8v4.2h-5.5v-4.2h.7z" fill-rule="evenodd"/>
<path d="M52.4 7.5h5.6l-1 3.3h-5.6z" fill-rule="evenodd"/>
</g>
<path d="M52.4 7.4h5.7l-.1 .1h-5.5l-1.1 3.3z" fill-rule="evenodd" fill="#fff"/>
<path d="M52.4 7.4h5.7l-.1 .1h-5.5l-1.1 3.3z" fill="none" stroke="#fff" stroke-width=".2"/>
<path d="M73.6 5.7h1.1l.7 2.9h2.9" fill="none" stroke="#d60000" stroke-width=".55"/>
<g fill="#d60000">
<path d="M75.8 6.3h3l-.4 1.6h-2.2z" fill-rule="evenodd"/>
<circle cx="75.3" cy="9.9" r=".62"/>
<circle cx="77.7" cy="9.9" r=".62"/>
</g>
<path d="M96.5 6.2h2.7l1.3 1.2v3.1h-4z" fill="none" stroke="#d60000" stroke-width=".44"/>
<g fill="#d60000">
<path d="M98.1 7.9h.8v1h.5l-.9 1.1-1-1v-.1h.6z" fill-rule="evenodd"/>
<path d="M98.9 6.2h.3l1.3 1.2v.4h-1.3l-.3-.4z" fill-rule="evenodd"/>
<path d="M121.9 5.7h.8l.7 .6 .1 .7 2.5 2.5-.8 .8-2.3-2.3-1.1-.2-.6-.6v-.8l.7 .6 .5-.4v-.2l-.5-.5z" fill-rule="evenodd"/>
<path d="M122.2 9.1h.4l.5-.5 .4 .4-.5 .5v.4l-1.2 .9-.5-.5z" fill-rule="evenodd"/>
<path d="M125.3 5.9a.67 .67 0 0 1 .9 0 .67 .67 0 0 1 0 .9z" fill-rule="evenodd"/>
<path d="M125.3 5.9l.9 .9-1.2 1.2h-.2v-.2l1-.9v-.2h-.2l-.9 1h-.2v-.2l.9-1 .1-.2h-.3l-.9 1h-.2v-.2z" fill-rule="evenodd"/>
<circle cx="125.6" cy="9.9" r=".54"/>
</g>
<path d="M123.3 6.3v.7" fill="none" stroke="#d60000" stroke-width=".2"/>
<g fill="#d60000">
<path d="M143.4 5.5l.6-.2h3.6a.95 .95 0 0 1 1 .9v2.8a.95 .95 0 0 1-1 .9h-3.6a.95 .95 0 0 1-.9-.9v-2.8z" fill-rule="evenodd"/>
<path d="M144 9.9h.9l-.7 .9h-.2z" fill-rule="evenodd"/>
</g>
<g fill="#fff">
<path d="M146.6 8.6h1.3z"/>
<path d="M144.1 7.8h.3l.1 .2h.8l.2-.2h.3l.4 1.1h-2.5z" fill-rule="evenodd"/>
<path d="M146.4 7.8h.3l.1 .2h.5l.2-.2h.2l.2 .8h-1.3z" fill-rule="evenodd"/>
<circle cx="144.9" cy="6.9" r=".65"/>
<circle cx="147" cy="7.1" r=".48"/>
</g>
<text font-size="5.6" x="31.3" y="32.8">bq27411-G1 Single Cell Li-Ion Battery Fuel Gauge for Battery Pack Integration</text>
<g font-size="4.2">
<text x="19" y="40.4">1</text>
<text x="25" y="40.4">Features</text>
<text x="112.2" y="40.4">2</text>
<text x="118.2" y="40.4">Applications</text>
<text x="112.2" y="69.5">3</text>
<text x="118.2" y="69.5">Description</text>
<text x="19" y="159.4">4</text>
<text x="25" y="159.4">Simplified Schematic</text>
</g>
<g font-size="3.5">
<text x="176.8" y="22.2">bq27411-G1</text>
<text x="19.2" y="46.1">•</text>
<text x="24.3" y="46.1">Single-Series Cell Li-Ion Battery Fuel Gauge</text>
<text x="112.2" y="46.1">•</text>
<text x="117.5" y="46.1">Smartphones, Feature Phones, and Tablets</text>
<text x="24.3" y="51.2">–</text>
<text x="29.6" y="51.2">Resides in Battery Pack</text>
<text x="112.2" y="51.1">•</text>
<text x="117.5" y="51.1">Digital Still and Video Cameras</text>
<text x="24.3" y="56.2">–</text>
<text x="29.6" y="56.2">Low-Value External Sense Resistor</text>
<text x="112.2" y="56.1">•</text>
<text x="117.5" y="56.1">Handheld Terminals</text>
<text x="24.3" y="65.5">–</text>
<text x="29.6" y="65.5">One Time Programmable (OTP) Configuration</text>
<text x="29.6" y="60.5">(10 mΩ Typical)</text>
<text x="112.2" y="61.1">•</text>
<text x="117.5" y="61.1">MP3 or Multimedia Players</text>
<text x="29.6" y="69.8">Non-Volatile Memory (NVM)</text>
<text x="24.3" y="74.9">–</text>
<text x="29.6" y="74.9">Powered Directly from Battery with Integrated</text>
<text x="112.2" y="74.2">The</text>
<text x="120.9" y="74.2">Texas</text>
<text x="133.2" y="74.2">Instruments</text>
<text x="154.3" y="74.2">bq27411-G1</text>
<text x="176.6" y="74.2">device</text>
<text x="189.5" y="74.2">is</text>
<text x="194.7" y="74.2">a</text>
<text x="29.6" y="79.1">LDO</text>
<text x="112.2" y="78.1">battery fuel gauging solution for single-series cell Li-</text>
<text x="112.2" y="82">Ion</text>
<text x="120" y="82">battery</text>
<text x="133.7" y="82">packs.</text>
<text x="146.8" y="82">The</text>
<text x="155.8" y="82">device</text>
<text x="169" y="82">requires</text>
<text x="184.6" y="82">minimal</text>
<text x="24.3" y="84.2">–</text>
<text x="24.3" y="89.3">–</text>
<text x="29.6" y="84.2">400-kHz I C Serial Interface</text>
<text x="29.6" y="89.3">Internal Temperature Sensor or</text>
<text x="112.2" y="85.8">configuration</text>
<text x="112.2" y="89.7">(OTP)</text>
<text x="124.7" y="89.7">Non-Volatile</text>
<text x="135.1" y="85.8">and</text>
<text x="143.6" y="85.8">uses</text>
<text x="146.8" y="89.7">Memory</text>
<text x="153.8" y="85.8">One</text>
<text x="162.5" y="89.7">(NVM)</text>
<text x="163.1" y="85.8">Time</text>
<text x="173.6" y="85.8">Programmable</text>
<text x="175.6" y="89.7">to</text>
<text x="181.5" y="89.7">avoid</text>
<text x="192.8" y="89.7">an</text>
<text x="29.6" y="93.5">Host-reported Temperature</text>
<text x="112.2" y="93.6">initialization download by the system processor.</text>
<text x="19" y="98.5">•</text>
<text x="24.3" y="98.5">Battery Fuel Gauging Based on Patented</text>
<text x="112.2" y="99.6">The</text>
<text x="121.5" y="99.6">fuel</text>
<text x="130.4" y="99.6">gauge</text>
<text x="143.5" y="99.6">uses</text>
<text x="154.2" y="99.6">the</text>
<text x="162.3" y="99.6">patented</text>
<text x="179.3" y="99.6">Impedance</text>
<text x="24.3" y="102.7">Impedance Track™ Technology</text>
<text x="24.3" y="107.8">–</text>
<text x="29.6" y="107.8">Reports Remaining Capacity and State of</text>
<text x="112.2" y="103.4">Track™</text>
<text x="112.2" y="107.3">information</text>
<text x="127.1" y="103.4">algorithm</text>
<text x="133" y="107.3">such</text>
<text x="143.8" y="107.3">as</text>
<text x="144.1" y="103.4">for</text>
<text x="150.8" y="103.4">fuel</text>
<text x="150.9" y="107.3">remaining</text>
<text x="159" y="103.4">gauging,</text>
<text x="169.7" y="107.3">battery</text>
<text x="175.1" y="103.4">and</text>
<text x="183.5" y="103.4">provides</text>
<text x="183.8" y="107.3">capacity</text>
<text x="29.6" y="112">Charge (SOC) with Smoothing Filter</text>
<text x="112.2" y="111.2">(mAh), state-of-charge (%), and battery voltage (mV).</text>
<text x="24.3" y="117.1">–</text>
<text x="29.6" y="117.1">Automatically Adjusts for Battery Aging, Self-</text>
<text x="112.2" y="117.2">The small, 12-pin, 2.50 mm × 4.00 mm, Small Outline</text>
<text x="29.6" y="121.4">discharge, Temperature, and Rate Changes</text>
<text x="112.2" y="121">No-Lead</text>
<text x="112.2" y="124.9">constrained applications.</text>
<text x="129.6" y="121">(SON)</text>
<text x="143.4" y="121">package</text>
<text x="160.6" y="121">is</text>
<text x="167" y="121">ideal</text>
<text x="178.3" y="121">for</text>
<text x="186.2" y="121">space-</text>
<text x="24.3" y="126.4">–</text>
<text x="29.6" y="126.4">Battery State of Health (Aging) Estimation</text>
<text x="138.3" y="132.6">Device Information</text>
</g>
<g font-size="2.8">
<text x="115.7" y="137.3">PART NUMBER</text>
<text x="144.5" y="137.3">PACKAGE</text>
<text x="167.6" y="137.3">BODY SIZE (NOM)</text>
<text x="113.2" y="142">bq27411-G1</text>
<text x="141.2" y="142">VSON (12)</text>
<text x="164" y="142">2.50 mm x 4.00 mm</text>
<text x="112.2" y="147.8">(1)</text>
<text x="118.5" y="147.8">For all available packages, see the orderable addendum at</text>
<text x="118.5" y="151">the end of the datasheet.</text>
<text x="27.9" y="265">An IMPORTANT NOTICE at the end of this data sheet addresses availability, warranty, changes, use in safety-critical applications,</text>
<text x="27.9" y="268.2">intellectual property matters and other important disclaimers. PRODUCTION DATA.</text>
</g>
<g font-size="2.6">
<text x="59.2" y="7.6">Product</text>
<text x="59.2" y="10.6">Folder</text>
<text x="79.9" y="7.3">Sample &amp;</text>
<text x="79.9" y="10.2">Buy</text>
<text x="101.9" y="7.8">Technical</text>
<text x="101.9" y="10.8">Documents</text>
<text x="127.6" y="7.6">Tools &amp;</text>
<text x="127.6" y="10.6">Software</text>
<text x="149.8" y="7.2">Support &amp;</text>
<text x="149.8" y="10.2">Community</text>
</g>
<g font-size="2.5">
<text x="133.7" y="26.3">SLUSBN7C –JANUARY 2014–REVISED AUGUST 2015</text>
<text x="44.8" y="82.8">2</text>
<text x="170.4" y="131.2">(1)</text>
</g>
<g font-size="1.8" fill="#000080">
<text x="103" y="164.6">Battery Pack</text>
<text x="70.9" y="169.1">PACKP</text>
<text x="72.1" y="191">SDA</text>
<text x="72.3" y="196.4">SCL</text>
<text x="70.8" y="220.5">PACKN</text>
</g>
<g font-size="1.8">
<text x="80.1" y="174">PROG</text>
<text x="97" y="178.2">OTP</text>
<text x="105.4" y="178.3">Couloumb</text>
<text x="126.3" y="176.9">SRN</text>
<text x="81.1" y="181.9">1.0 MΩ</text>
<text x="96.7" y="180.7">Data</text>
<text x="106.1" y="184.4">Current</text>
<text x="106.2" y="180.9">Counter</text>
<text x="134.6" y="184.3">10 mΩ,</text>
<text x="76.2" y="187.8">I</text>
<text x="76.8" y="187.1">2</text>
<text x="78.1" y="187.8">C Bus</text>
<text x="87.5" y="189.7">SDA</text>
<text x="106.5" y="190.2">I-Wake</text>
<text x="107.4" y="186.9">ADC</text>
<text x="119" y="188.1" transform="rotate(-90 119 188.1)">Diff. Input</text>
<text x="126.3" y="189">SRP</text>
<text x="133.2" y="186.4">1% shunt</text>
<text x="87.7" y="195.1">SCL</text>
<text x="96.9" y="195.7">CPU</text>
<text x="106.2" y="194.9">Voltage</text>
<text x="107.2" y="197.4">ADC</text>
<text x="126.1" y="195.1">BAT</text>
<text x="86.6" y="201.3">TEST</text>
<text x="105" y="202.8">Die Temp</text>
<text x="115.8" y="202.5">1.8V</text>
<text x="126.3" y="201.1">VDD</text>
<text x="136.1" y="200.3">Li-Ion</text>
<text x="137.3" y="202.4">Cell</text>
<text x="80.9" y="205.8">1.0 MΩ</text>
<text x="106.1" y="204.9">Sensor</text>
<text x="115.8" y="205">LDO</text>
<text x="90.3" y="215.1">Protection IC</text>
<text x="105.4" y="211.7">BAT</text>
<text x="113.3" y="210.9">VSS</text>
<text x="122.5" y="210.9">0.47 µF</text>
<text x="136.4" y="210.6">1 µF</text>
<text x="90.5" y="220.5">FET</text>
<text x="96.6" y="220.5">FET</text>
</g>
</svg>
